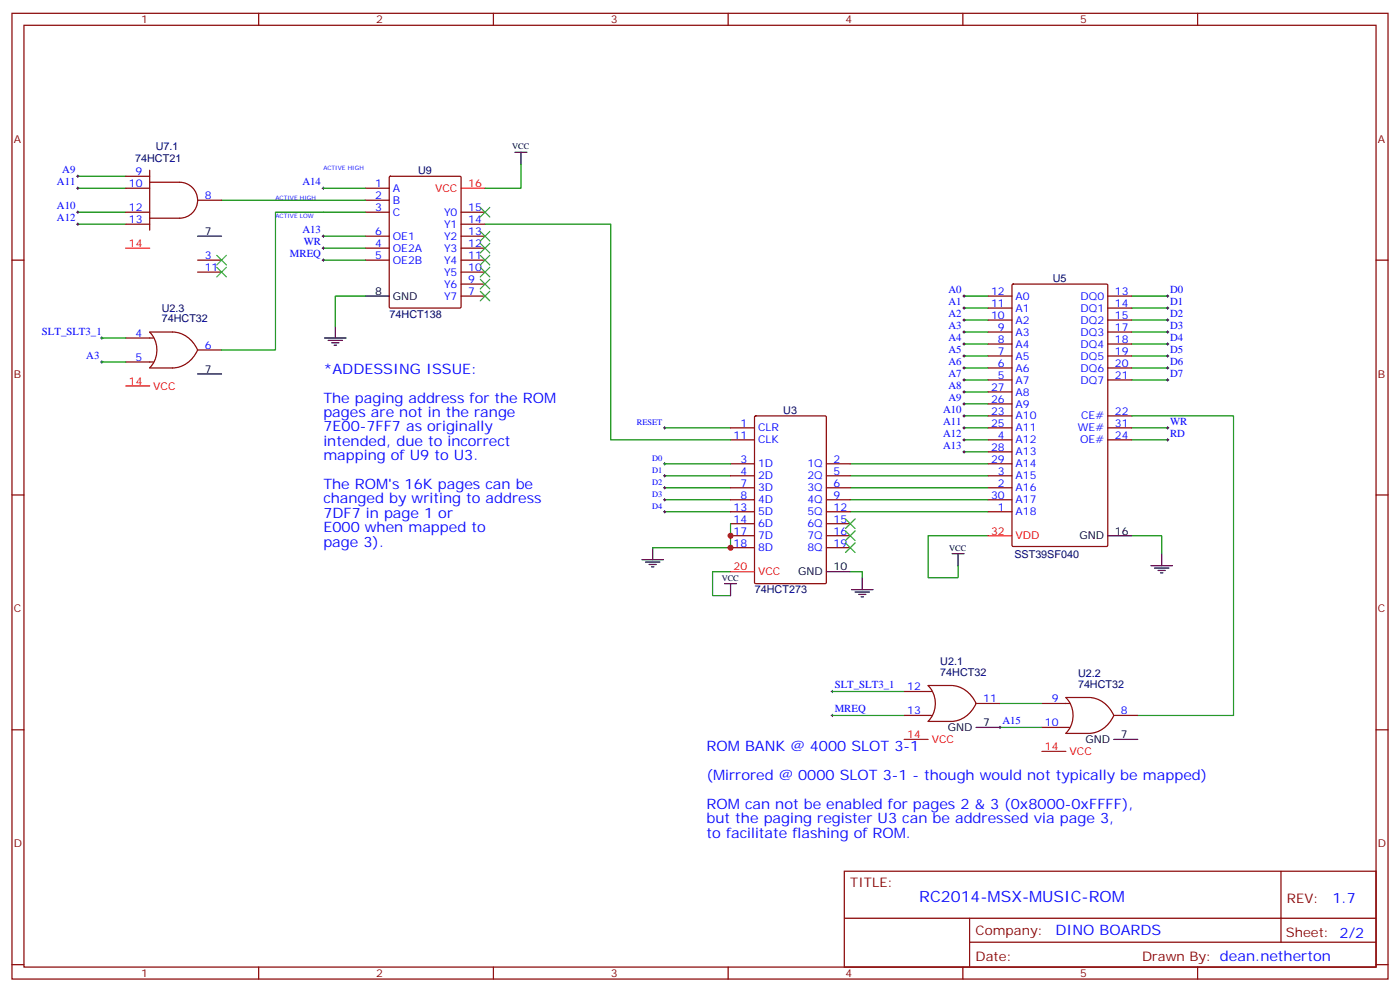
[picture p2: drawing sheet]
<svg xmlns="http://www.w3.org/2000/svg" width="412mm" height="292mm" viewBox="0 0 412 292" stroke-linecap="round" stroke-linejoin="round" font-family="sans-serif">
<g fill="none" stroke="#870000" stroke-width=".35">
<path d="M3.5 3.9h405.4v284.4h-405.4zM7.1 7.4h398.2v277.3h-398.2zM76.2 3.9v3.5M145.3 3.9v3.5M214.5 3.9v3.5M283.6 3.9v3.5M352.8 3.9v3.5M37 55.4h7.1M37 51.9h7.1M44.1 53.7h8.8a5.3 5.3 0 0 1 5.3 5.2 5.3 5.3 0 0 1-5.3 5.3h-8.8M44.1 50.1v17.7M58.2 58.9h7.1"/>
<path d="M107.6 55.4h7.1M107.6 58.9h7.1M114.7 52.1l.3-.2h20.5l.3 .2v38.2l-.2 .4h-20.6l-.3-.2zM3.5 76.6h3.6M37 62.5h7.1M37 66h7.1M58.2 76.6h7.1M107.6 76.6h7.1M107.6 62.5h7.1M107.6 73.1h7.1M107.6 69.5h7.1M135.8 76.6h7.1"/>
<path d="M135.8 62.5h7.1M135.8 73.1h7.1M135.8 69.5h7.1M135.8 66h7.1M405.3 76.6h3.6M37 99.5h8.2M44.1 97.8a7.5 7.5 0 0 1 0 10.5M44.1 97.8h6.7a8.4 8.4 0 0 1 7.4 5.2M58.2 80.1h7.1M135.8 87.2h7.1M135.8 83.6h7.1M135.8 80.1h7.1"/>
<path d="M291 97.8h7.1M291 94.2h7.1M291 90.7h7.1M291 87.2h7.1M298.2 83.8l.2-.2h27.6l.3 .2v76.7l-.2 .4h-27.7l-.3-.2zM326.3 97.8h7.1M326.3 94.2h7.1M326.3 90.7h7.1M326.3 87.2h7.1M37 106.6h8.2M58.2 103h7.1M58.2 103a8.4 8.4 0 0 1-7.4 5.3h-6.7"/>
<path d="M291 111.9h7.1M291 108.3h7.1M291 104.8h7.1M291 101.3h7.1M291 118.9h7.1M291 115.4h7.1M326.3 111.9h7.1M326.3 108.3h7.1M326.3 104.8h7.1M326.3 101.3h7.1M215.2 129.5h7M215.2 126h7"/>
<path d="M215.2 136.6h7M222.3 122.6l.3-.2h20.5l.3 .2v48.9l-.2 .3h-20.6l-.3-.2zM243.4 136.6h7.1M291 129.5h7.1M291 122.4h7.1M291 126h7.1M291 133h7.1M291 136.6h7.1M326.3 129.5h7.1M326.3 122.4h7.1M326.3 126h7.1M3.5 145.7h3.6"/>
<path d="M215.2 150.7h7M215.2 143.6h7M215.2 140.1h7M215.2 147.1h7M215.2 154.2h7M215.2 157.7h7M243.4 150.7h7.1M243.4 143.6h7.1M243.4 140.1h7.1M243.4 147.1h7.1M243.4 154.2h7.1M243.4 157.7h7.1"/>
<path d="M291 150.7h7.1M291 143.6h7.1M291 140.1h7.1M291 147.1h7.1M405.3 145.7h3.6M215.2 161.3h7M243.4 161.3h7.1M3.5 214.9h3.6M266.3 203.6h8.2M266.3 210.6h8.2M273.4 201.9a7.5 7.5 0 0 1 0 10.5M273.4 201.8h6.7a8.4 8.4 0 0 1 7.4 5.3h7.1"/>
<path d="M287.5 207.1a8.4 8.4 0 0 1-7.4 5.3h-6.7M306.9 207.1h8.1M306.9 214.2h8.1M314 205.4h6.7a8.4 8.4 0 0 1 7.4 5.2 8.4 8.4 0 0 1-7.4 5.3h-6.8a7.6 7.6 0 0 0 .1-10.5zM328.1 210.6h7M405.3 214.9h3.6M248.7 256.5h156.6v28.2h-156.6zM377.3 256.5v20.9M248.7 270.4h156.5M285.6 277.4h119.6M285.6 270.4v14.1M3.5 284h3.6"/>
<path d="M76.2 284.7v3.6M145.3 284.7v3.6M214.5 284.7v3.6M283.6 284.7v3.6M352.8 284.7v3.6M405.3 284h3.6"/>
</g>
<g fill="none" stroke="#008700" stroke-width=".35">
<path d="M22.9 51.9h14.1M22.9 55.4h14.1M65.3 58.9h42.3M95.2 55.4h12.4M153.5 48.4v7h-10.6M22.9 62.5h14.1M22.9 66h14.1M95.2 76.6h12.4M95.2 73.1h12.4M95.2 69.5h12.4M107.6 62.5h-26.5v40.5h-15.8M142.9 66h37v63.5h35.3"/>
<path d="M30 99.5h7M107.6 87.2h-8.8v8.8M284 87.2h7M284 90.7h7M284 94.2h7M284 97.8h7M333.4 87.2h10.6M333.4 90.7h10.6M333.4 94.2h10.6M333.4 97.8h10.6M30 106.6h7M284 101.3h7"/>
<path d="M284 104.8h7M284 108.3h7M284 111.9h7M284 115.4h7M284 118.9h7M333.4 101.3h10.6M333.4 104.8h10.6M333.4 108.3h10.6M333.4 111.9h10.6M195.8 126h19.4M195.8 136.6h19.4M250.5 136.6h40.5"/>
<path d="M284 126h7M284 129.5h7M284 122.4h7M284 133h7M333.4 122.4h30v88.2h-28.3M333.4 126h10.6M333.4 129.5h10.6M195.8 150.7h19.4M195.8 147.1h19.4M195.8 143.6h19.4M195.8 140.1h19.4M215.2 154.2v7.1h-22.9"/>
<path d="M250.5 150.7h40.5M250.5 147.1h40.5M250.5 143.6h40.5M250.5 140.1h40.5M291 157.7h-17.6v12.4h8.8v-3.6M333.4 157.7h8.8v5.3M215.2 168.3h-5.3v7.1h5.3M250.5 168.3h3.5v1.8M245.2 203.6h21.1M245.2 210.6h21.1M294.6 207.1h12.3M294.6 214.2h12.3"/>
</g>
<g fill="none" stroke="#000" stroke-width=".29">
<path d="M22.6 51.9h.7M22.6 55.4h.7M22.9 51.5v.7M22.9 55.1v.7M94.9 55.4h.7M95.2 55.1v.7M22.6 66h.7M22.6 62.5h.7M22.9 62.1v.7M22.9 65.7v.7M94.9 69.5h.7M94.9 76.6h.7"/>
<path d="M94.9 73.1h.7M95.2 69.2v.7M95.2 72.7v.7M95.2 76.2v.7M29.6 99.5h.7M30 99.2v.7M283.6 97.8h.7M283.6 94.2h.7M283.6 90.7h.7M283.6 87.2h.7M284 86.8v.7M284 90.3v.8"/>
<path d="M284 93.9v.7M284 97.4v.7M343.6 97.8h.7M343.6 94.2h.7M343.6 90.7h.7M343.6 87.2h.7M344 86.8v.7M344 90.3v.8M344 93.9v.7M344 97.4v.7M29.6 106.6h.7M30 106.2v.7"/>
<path d="M283.6 118.9h.7M283.6 115.4h.7M283.6 111.9h.7M283.6 108.3h.7M283.6 104.8h.7M283.6 101.3h.7M284 100.9v.7M284 104.5v.7M284 108v.7M284 111.5v.7M284 115v.7M284 118.6v.7"/>
<path d="M343.6 111.9h.7M343.6 108.3h.7M343.6 104.8h.7M343.6 101.3h.7M344 100.9v.7M344 104.5v.7M344 108v.7M344 111.5v.7M195.4 126h.7M195.4 136.6h.7M195.8 125.6v.7M195.8 136.2v.7"/>
<path d="M195.8 139.7v.7M283.6 129.5h.7M283.6 133h.7M283.6 126h.7M283.6 122.4h.7M284 122.1v.7M284 125.6v.7M284 129.2v.7M284 132.7v.7M343.6 129.5h.7M343.6 126h.7M344 125.6v.7"/>
<path d="M344 129.2v.7M195.4 150.7h.7M195.4 147.1h.7M195.4 143.6h.7M195.4 140.1h.7M195.8 143.3v.7M195.8 146.8v.7M195.8 150.3v.7M244.8 203.6h.7M244.8 210.6h.7M245.2 203.2v.7M245.2 210.3v.7"/>
<path d="M294.2 214.2h.7M294.6 213.8v.7"/>
</g>
<g fill="none" stroke="#000" stroke-width=".35">
<path d="M151.7 44.8h3.5M153.5 44.8v3.6M58.2 69.5h7.1M95.6 99.5h6.4M98.8 96v3.5M107.6 87.2h7.1M58.2 110.1h7.1M96.7 100.2h4.2M97.7 100.9h2.1M98.4 101.6h.7M326.3 157.7h7.1M189.1 164.8h6.3"/>
<path d="M190.1 165.5h4.3M191.2 166.2h2.1M191.9 166.9h.7M192.3 161.3v3.5M213.4 171.8h3.6M215.2 171.8v3.6M243.4 168.3h7.1M250.8 173.6h6.4M251.9 174.3h4.2M252.9 175h2.2M253.6 175.7h.8M254 170.1v3.5"/>
<path d="M280.5 163h3.5M282.2 163v3.5M339 166.5h6.4M340.1 167.3h4.2M341.1 168h2.2M341.8 168.7h.7M342.2 163v3.5M287.5 214.2h7.1M328.1 217.7h7"/>
</g>
<path d="M135.8 55.4h7.1M37 73.1h7.1M37 113.6h7.1M291 157.7h7.1M215.2 168.3h7M266.3 217.7h7.1M306.9 221.2h7.1" fill="none" stroke="#f00" stroke-width=".35"/>
<g fill="none" stroke="#3c3" stroke-width=".35">
<path d="M63.9 75.2l2.8 2.8M63.9 78.7l2.8 2.8M66.7 75.2l-2.8 2.8M66.7 78.7l-2.8 2.8M141.5 68.1l2.8 2.8M141.5 71.6l2.8 2.9M141.5 78.7l2.8 2.8M141.5 61.1l2.8 2.8M141.5 75.2l2.8 2.8M144.3 68.1l-2.8 2.8M144.3 71.6l-2.8 2.9M144.3 78.7l-2.8 2.8"/>
<path d="M144.3 61.1l-2.8 2.8M144.3 75.2l-2.8 2.8M141.5 85.8l2.8 2.8M141.5 82.2l2.8 2.9M144.3 85.8l-2.8 2.8M144.3 82.2l-2.8 2.9M249.1 152.8l2.8 2.8M249.1 156.3l2.8 2.8M249.1 159.8l2.8 2.9M251.9 152.8l-2.8 2.8M251.9 156.3l-2.8 2.8M251.9 159.8l-2.8 2.9"/>
</g>
<g fill="#c00">
<circle cx="215.2" cy="157.7" r=".88"/>
<circle cx="215.2" cy="161.3" r=".88"/>
</g>
<text font-size="4.6" fill="#00f" x="270.8" y="265.5">RC2014-MSX-MUSIC-ROM</text>
<g font-size="4.2" fill="#00f">
<text x="95.2" y="110.1">*ADDESSING ISSUE:</text>
<text x="95.2" y="118.6">The paging address for the ROM</text>
<text x="95.2" y="122.8">pages are not in the range</text>
<text x="95.2" y="127">7E00-7FF7 as originally</text>
<text x="95.2" y="131.3">intended, due to incorrect</text>
<text x="95.2" y="135.5">mapping of U9 to U3.</text>
<text x="95.2" y="144">The ROM's 16K pages can be</text>
<text x="95.2" y="148.2">changed by writing to address</text>
<text x="95.2" y="152.4">7DF7 in page 1 or</text>
<text x="95.2" y="156.7">E000 when mapped to</text>
<text x="95.2" y="160.9">page 3).</text>
<text x="208.1" y="221.2">ROM BANK @ 4000 SLOT 3-1</text>
<text x="208.1" y="229.7">(Mirrored @ 0000 SLOT 3-1 - though would not typically be mapped)</text>
<text x="208.1" y="238.2">ROM can not be enabled for pages 2 &amp; 3 (0x8000-0xFFFF),</text>
<text x="208.1" y="242.4">but the paging register U3 can be addressed via page 3,</text>
<text x="208.1" y="246.6">to facilitate flashing of ROM.</text>
<text x="392.5" y="265.8">1.7</text>
<text x="310.9" y="275.3">DINO BOARDS</text>
</g>
<g font-size="3.9" fill="#800">
<text x="250.5" y="261.1">TITLE:</text>
<text x="379.1" y="265.8">REV:</text>
<text x="287.4" y="275.3">Company:</text>
<text x="378.7" y="275.9">Sheet: 2/2</text>
<text x="287.4" y="283">Date:</text>
<text x="336.4" y="283.1">Drawn By: dean.netherton</text>
</g>
<g font-size="3.2" fill="#800">
<text x="41.6" y="6.9">1</text>
<text x="110.8" y="6.9">2</text>
<text x="179.9" y="6.9">3</text>
<text x="249.1" y="6.9">4</text>
<text x="318.2" y="6.9">5</text>
<text x="4.1" y="42">A</text>
<text x="405.9" y="42">A</text>
<text x="4.1" y="111.2">B</text>
<text x="405.9" y="111.2">B</text>
<text x="4.1" y="180.3">C</text>
<text x="405.9" y="180.3">C</text>
<text x="4.1" y="249.4">D</text>
<text x="405.9" y="249.4">D</text>
<text x="41.6" y="287.7">1</text>
<text x="110.8" y="287.7">2</text>
<text x="179.9" y="287.7">3</text>
<text x="249.1" y="287.7">4</text>
<text x="318.2" y="287.7">5</text>
</g>
<g font-size="3.2" fill="#000080">
<text x="39.8" y="47.7">74HCT21</text>
<text x="45.9" y="44.2">U7.1</text>
<text x="123.1" y="51.3">U9</text>
<text x="310.1" y="83">U5</text>
<text x="47.7" y="94.9">74HCT32</text>
<text x="47.7" y="91.8">U2.3</text>
<text x="114.8" y="93.6">74HCT138</text>
<text x="230.7" y="121.8">U3</text>
<text x="298.8" y="164.2">SST39SF040</text>
<text x="222.4" y="174.7">74HCT273</text>
<text x="277" y="195.8">U2.1</text>
<text x="277" y="199">74HCT32</text>
<text x="317.5" y="202.4">74HCT32</text>
<text x="317.6" y="199.2">U2.2</text>
</g>
<g font-size="3.2" fill="#00f">
<text x="18.4" y="51">A9</text>
<text x="40" y="51.5">9</text>
<text x="16.8" y="54.5">A11</text>
<text x="37.9" y="55.1">10</text>
<text x="60.3" y="58.6">8</text>
<text x="89.1" y="54.5">A14</text>
<text x="110.5" y="55.1">1</text>
<text x="110.5" y="58.6">2</text>
<text x="115.7" y="56.5">A</text>
<text x="16.8" y="65.1">A12</text>
<text x="16.8" y="61.6">A10</text>
<text x="37.9" y="62.1">12</text>
<text x="37.9" y="65.7">13</text>
<text x="110.5" y="62.1">3</text>
<text x="115.7" y="60">B</text>
<text x="115.7" y="63.5">C</text>
<text x="130.8" y="63.5">Y0</text>
<text x="137.9" y="65.7">14</text>
<text x="137.9" y="62.1">15</text>
<text x="89.1" y="68.7">A13</text>
<text x="110.5" y="69.2">6</text>
<text x="115.7" y="70.6">OE1</text>
<text x="130.8" y="70.6">Y2</text>
<text x="130.8" y="67.1">Y1</text>
<text x="137.9" y="69.2">13</text>
<text x="60.3" y="76.2">3</text>
<text x="85.4" y="75.7">MREQ</text>
<text x="89.5" y="72.2">WR</text>
<text x="110.5" y="72.7">4</text>
<text x="110.5" y="76.2">5</text>
<text x="115.7" y="74.1">OE2A</text>
<text x="115.7" y="77.6">OE2B</text>
<text x="130.8" y="77.6">Y4</text>
<text x="130.8" y="74.1">Y3</text>
<text x="137.9" y="76.2">11</text>
<text x="137.9" y="72.7">12</text>
<text x="60.3" y="79.8">11</text>
<text x="130.8" y="81.2">Y5</text>
<text x="137.9" y="83.3">9</text>
<text x="137.9" y="79.8">10</text>
<text x="130.8" y="88.2">Y7</text>
<text x="130.8" y="84.7">Y6</text>
<text x="137.9" y="86.8">7</text>
<text x="279.4" y="89.8">A1</text>
<text x="279.4" y="86.3">A0</text>
<text x="291.9" y="86.8">12</text>
<text x="299.2" y="88.2">A0</text>
<text x="318.3" y="88.2">DQ0</text>
<text x="328.4" y="86.8">13</text>
<text x="344.7" y="89.8">D1</text>
<text x="344.7" y="86.3">D0</text>
<text x="279.4" y="93.3">A2</text>
<text x="291.9" y="93.9">10</text>
<text x="291.9" y="90.3">11</text>
<text x="299.2" y="95.3">A2</text>
<text x="299.2" y="91.8">A1</text>
<text x="318.3" y="91.8">DQ1</text>
<text x="318.3" y="95.3">DQ2</text>
<text x="328.4" y="90.3">14</text>
<text x="328.4" y="93.9">15</text>
<text x="344.7" y="93.3">D2</text>
<text x="12.3" y="98.6">SLT_SLT3_1</text>
<text x="40" y="99.2">4</text>
<text x="279.4" y="100.4">A4</text>
<text x="279.4" y="96.9">A3</text>
<text x="294" y="100.9">8</text>
<text x="294" y="97.4">9</text>
<text x="299.2" y="98.8">A3</text>
<text x="318.3" y="98.8">DQ3</text>
<text x="328.4" y="97.4">17</text>
<text x="328.4" y="100.9">18</text>
<text x="344.7" y="100.4">D4</text>
<text x="344.7" y="96.9">D3</text>
<text x="25.4" y="105.7">A3</text>
<text x="40" y="106.2">5</text>
<text x="60.3" y="102.7">6</text>
<text x="279.4" y="107.5">A6</text>
<text x="279.4" y="103.9">A5</text>
<text x="294" y="108">6</text>
<text x="294" y="104.5">7</text>
<text x="299.2" y="105.9">A5</text>
<text x="299.2" y="102.3">A4</text>
<text x="318.3" y="102.3">DQ4</text>
<text x="318.3" y="105.9">DQ5</text>
<text x="328.4" y="104.5">19</text>
<text x="328.4" y="108">20</text>
<text x="344.7" y="107.5">D6</text>
<text x="344.7" y="103.9">D5</text>
<text x="279.4" y="111">A7</text>
<text x="294" y="111.5">5</text>
<text x="299.2" y="112.9">A7</text>
<text x="299.2" y="109.4">A6</text>
<text x="318.3" y="109.4">DQ6</text>
<text x="318.3" y="112.9">DQ7</text>
<text x="328.4" y="111.5">21</text>
<text x="344.7" y="111">D7</text>
<text x="279.4" y="118">A9</text>
<text x="279.4" y="114.5">A8</text>
<text x="291.9" y="118.6">26</text>
<text x="291.9" y="115">27</text>
<text x="299.2" y="120">A9</text>
<text x="299.2" y="116.5">A8</text>
<text x="218.1" y="125.6">1</text>
<text x="277.8" y="125.1">A11</text>
<text x="277.8" y="121.6">A10</text>
<text x="291.9" y="122.1">23</text>
<text x="291.9" y="125.6">25</text>
<text x="299.2" y="123.5">A10</text>
<text x="318.4" y="123.5">CE#</text>
<text x="328.4" y="122.1">22</text>
<text x="328.4" y="125.6">31</text>
<text x="344.7" y="125.1">WR</text>
<text x="216.1" y="129.2">11</text>
<text x="223.3" y="127">CLR</text>
<text x="223.3" y="130.6">CLK</text>
<text x="277.8" y="128.6">A12</text>
<text x="294" y="129.2">4</text>
<text x="299.2" y="130.6">A12</text>
<text x="299.2" y="127">A11</text>
<text x="317.5" y="127">WE#</text>
<text x="318.2" y="130.6">OE#</text>
<text x="328.4" y="129.2">24</text>
<text x="344.7" y="128.6">RD</text>
<text x="218.1" y="136.2">3</text>
<text x="223.3" y="137.6">1D</text>
<text x="237.8" y="137.6">1Q</text>
<text x="245.5" y="136.2">2</text>
<text x="277.8" y="132.2">A13</text>
<text x="291.9" y="132.7">28</text>
<text x="291.9" y="136.2">29</text>
<text x="299.2" y="134.1">A13</text>
<text x="299.2" y="137.6">A14</text>
<text x="218.1" y="139.7">4</text>
<text x="218.1" y="143.3">7</text>
<text x="223.3" y="141.1">2D</text>
<text x="237.8" y="141.1">2Q</text>
<text x="245.5" y="139.7">5</text>
<text x="245.5" y="143.3">6</text>
<text x="294" y="143.3">2</text>
<text x="294" y="139.7">3</text>
<text x="299.2" y="141.1">A15</text>
<text x="218.1" y="146.8">8</text>
<text x="223.3" y="144.7">3D</text>
<text x="223.3" y="148.2">4D</text>
<text x="237.8" y="144.7">3Q</text>
<text x="237.8" y="148.2">4Q</text>
<text x="245.5" y="146.8">9</text>
<text x="291.9" y="146.8">30</text>
<text x="299.2" y="144.7">A16</text>
<text x="299.2" y="148.2">A17</text>
<text x="216.1" y="150.3">13</text>
<text x="216.1" y="153.8">14</text>
<text x="223.3" y="151.7">5D</text>
<text x="223.3" y="155.3">6D</text>
<text x="237.8" y="151.7">5Q</text>
<text x="237.8" y="155.3">6Q</text>
<text x="245.5" y="150.3">12</text>
<text x="245.5" y="153.8">15</text>
<text x="294" y="150.3">1</text>
<text x="299.2" y="151.7">A18</text>
<text x="216.1" y="157.4">17</text>
<text x="216.1" y="160.9">18</text>
<text x="223.3" y="158.8">7D</text>
<text x="237.8" y="158.8">7Q</text>
<text x="245.5" y="157.4">16</text>
<text x="245.5" y="160.9">19</text>
<text x="223.3" y="162.3">8D</text>
<text x="237.8" y="162.3">8Q</text>
<text x="245.9" y="202.7">SLT_SLT3_1</text>
<text x="267.3" y="203.2">12</text>
<text x="245.9" y="209.8">MREQ</text>
<text x="289.6" y="206.8">11</text>
<text x="309.8" y="206.8">9</text>
<text x="267.3" y="210.3">13</text>
<text x="295.3" y="213.3">A15</text>
<text x="307.8" y="213.8">10</text>
<text x="330.2" y="210.3">8</text>
</g>
<g font-size="3.2" fill="#f00">
<text x="128.2" y="56.5">VCC</text>
<text x="137.9" y="55.1">16</text>
<text x="37.9" y="72.7">14</text>
<text x="37.9" y="113.3">14</text>
<text x="45.2" y="114.7">VCC</text>
<text x="291.9" y="157.4">32</text>
<text x="299.2" y="158.8">VDD</text>
<text x="216.1" y="168">20</text>
<text x="223.3" y="169.4">VCC</text>
<text x="267.3" y="217.3">14</text>
<text x="274.5" y="218.8">VCC</text>
<text x="307.8" y="220.9">14</text>
<text x="315" y="222.3">VCC</text>
</g>
<g font-size="3.2">
<text x="60.3" y="69.2">7</text>
<text x="110.5" y="86.8">8</text>
<text x="115.7" y="88.2">GND</text>
<text x="60.3" y="109.7">7</text>
<text x="318" y="158.8">GND</text>
<text x="328.4" y="157.4">16</text>
<text x="245.5" y="168">10</text>
<text x="235.1" y="169.4">GND</text>
<text x="279.2" y="215.2">GND</text>
<text x="289.6" y="213.8">7</text>
<text x="319.7" y="218.8">GND</text>
<text x="330.2" y="217.3">7</text>
</g>
<g font-size="2.5">
<text x="150.8" y="44">VCC</text>
<text x="279.6" y="162.1">VCC</text>
<text x="212.6" y="171">VCC</text>
</g>
<g font-size="2.5" fill="#00f">
<text x="187.6" y="125.1">RESET</text>
<text x="192.1" y="135.7">D0</text>
<text x="192.1" y="142.7">D2</text>
<text x="192.1" y="139.2">D1</text>
<text x="192.1" y="149.8">D4</text>
<text x="192.1" y="146.3">D3</text>
</g>
<g font-size="1.8" fill="#00f">
<text x="95.2" y="50.1">ACTIVE HIGH</text>
<text x="81.1" y="58.9">ACTIVE HIGH</text>
<text x="81.1" y="64.2">ACTIVE LOW</text>
</g>
</svg>
